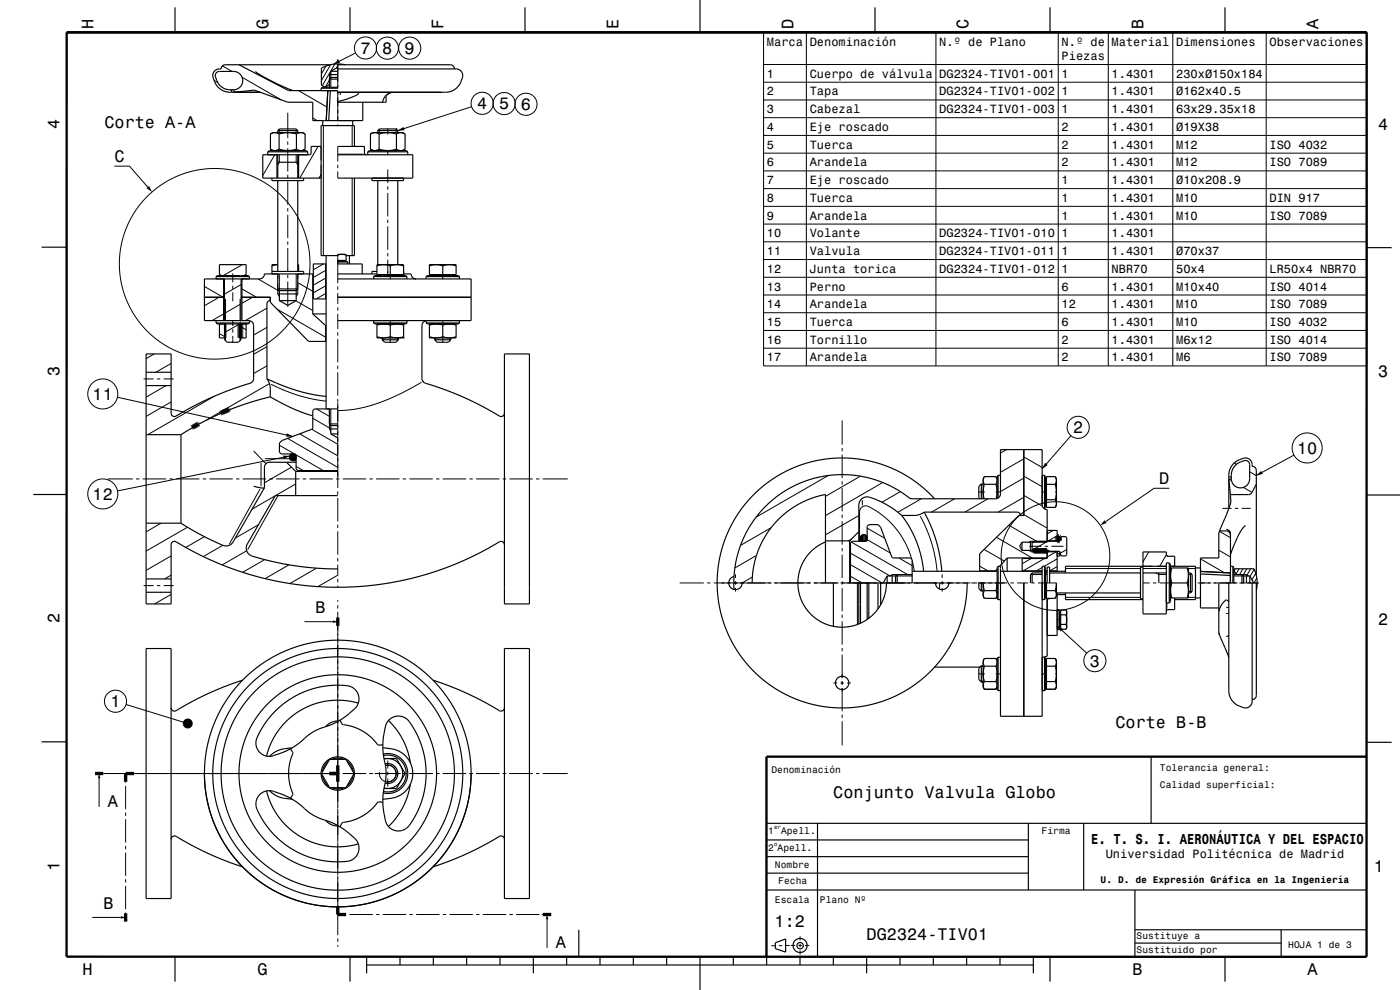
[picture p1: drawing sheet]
<svg xmlns="http://www.w3.org/2000/svg" width="420mm" height="297mm" viewBox="0 0 420 297" stroke-linecap="round" stroke-linejoin="round" font-family="sans-serif">
<g fill="none" stroke="#000" stroke-width=".3">
<path d="M66.7 19.8l2.9 1.6M97.8 19.8l-1.4 2.4M99.2 19.4l-2.8 4.8M100.4 19.2l-3.7 6.5M101.3 19.7l-.4 .7M101.3 17.8v.5M101.3 19.2v7.3M106.7 15.9l-6.7 3.4M229.1 9.7h181v100.1h-181zM229.1 19.3h181M241.9 9.7v100.1M280.8 9.7v100.1"/>
<path d="M317.5 9.7v100.1M332.5 9.7v100.1M351.8 9.7v100.1M379.9 9.7v100.1M64.2 24.1l1.1 .6M69.1 26.9l.4 .3M70.2 27.6l.2 .1M72.6 23.2l11.8 6.8M83.8 38.7v1.1M86.3 33.8v7.6M88.9 38.7v1.1M89.5 27.2l8.6 4.9"/>
<path d="M93.8 35.4l1.3 .8M97 37.7v39M98.8 24l-1.2 2.1M98.8 24.9v.5M99 23.6l-.2 .1M99.2 23.3h.1M99.2 23.3v2.9M99.2 27.2h.1M99.2 21.7l-.4 .7v1.9M99.2 23.3l-.1 .2M101.3 27.3v9M101.3 37.3v.6"/>
<path d="M105.7 37.7v6.2M113.8 38.7v1.1M116.3 38.5v1.8M118.9 38.7h.1M118.9 38.7v1.1M141.5 32l-22.2 7.2M229.1 24.7h181M229.1 30h181M229.1 35.3h181M34.3 49.8h4.6l5.4 6.3M82.4 46.4l-3.6 6.2M83.8 46.4v2.3l-.5 .8"/>
<path d="M86.3 42.4v1M86.3 44.4v7M86.3 52.4v1M86.3 54.4v7M88.9 46.4v2.3l.4 .8M93.2 46.3h.1M95.4 43.9l-5.5 9.5M96.3 52.3l-.6 1.1M96.3 44.3v3.8M96.3 49.6v3.8M101.3 43.9v4.5M101.3 49.4v1"/>
<path d="M101.3 51.4v2M101.3 46.3h7.7M105.7 53.4v23.3M116.3 45.1v1.5M116.3 50.8v4.1M116.3 55.9v1M116.3 57.9v7M229.1 40.6h181M229.1 45.9h181M229.1 51.3h181M229.1 56.6h181M69.8 79.4h.1"/>
<path d="M72.7 79.4l-5.7 3.3M86.3 62.4v1M86.3 64.4v7M86.3 72.4v1M86.3 74.4v7M97 79.2l-3 1.7M101.3 76.3v8.6M116.3 65.9v1M116.3 67.9v7M116.3 75.9v1M116.3 77.9v4.4M117.1 79.3v.5"/>
<path d="M132.8 79.4v.4M229.1 61.9h181M229.1 67.2h181M229.1 72.5h181M229.1 77.9h181M61.3 85.9l5.6 3.3M65.7 89.2l-4.4 2.5M67.1 94.2l-3.5 2M67.3 97.2v4.2M67.6 89.7v6.5M67.6 97.2v5M69.8 96.1v1.7"/>
<path d="M69.8 82v2.7M69.8 85.7v1M69.8 87.7v2.7M69.8 98.8v1M71.9 97.2l-4.5 2.6M71.9 97.8l1.9 1.1M72 89.7v6.5M72 97.2v5M72.3 91.2l-4.9 2.8M72.3 85.4l-5 2.9M72.3 97.2v4.2M72.6 86.7l4.3 2.5"/>
<path d="M75.7 89.2l-3.1 1.8M77.4 83.7l6.4 3.7M80.1 98.2l-4 2.3M80.1 92.4l-6.5 3.8M83.1 92.7l14.6 8.5M83.3 82.2v1.5M83.3 85.2v3l.5 .8M83.3 86.7l.2 .1M83.8 82.2v5l-.2-.2M86.3 82.4v1M86.3 84.4v7.6M88.8 90.2l5 3"/>
<path d="M88.9 82.2v5l.1-.2M89.3 84.8l4.5 2.6M89.3 86.7l-.1 .1M89.3 82.2v1.5M89.3 85.2v3l-.4 .8M97.7 88l-2.8 1.7M97.7 85.7l-3.7 2.2M97.7 83.4l-3.7 2.2M97.7 81.1l-3.7 2.2M101.3 85.9v1M101.3 87.9v3.3M101.3 92.2v1"/>
<path d="M101.3 94.2v4.5M101.3 99.7v1M117.1 82.6v1.2M117.1 96.1v1.5M132.8 82.6v1.2M132.8 96.1v1.5M229.1 83.2h181M229.1 88.5h181M229.1 93.8h181M229.1 99.1h181M35.2 119.2l52.6 11.7M43.1 113.7h3"/>
<path d="M46.3 106.2l-2.5 1.4M47.1 113.7h1M49.1 113.7h3M49.8 115.7l-5.9 3.4M51.3 109l-4.5 2.7M64.4 118.8l-20 11.6M65.8 100.1l1.9 1.1M69.8 100.8v2M75.8 114.4h.1M80.1 109.7l-4 2.3M80.1 104l-4 2.3M80.8 115.1l-16.8 9.7"/>
<path d="M81.3 115.3l.2 .1a49.9 49.9 0 0 0 16.3 4.9M101.3 101.7v7M101.3 109.7v1M101.3 111.7v7M101.3 119.7v1M114.9 101.4v.8M117.1 100.8v2M119.3 101.4v.8M126.5 114.7a56.7 56.7 0 0 1-22 8.3l-3.2 .2M126.9 114.4h.1M130.6 101.4v.8M132.8 100.8v2"/>
<path d="M135 101.4v.8M229.1 104.5h181M51.3 120.6l-7.4 4.3M61.6 126.2h.1M61.8 126.1h-.1M62 126l-.1 .1M64 124.8l-2 1.2M64 124.8h.1M76.1 135.3l3.7 3.8M78.3 138.8v7.1M79.5 137.6h7.4M79.8 139.1h.1"/>
<path d="M83.8 133.6l4.5 2.6M86.3 131.5l15 8.7M86.8 137.2v.1M86.8 137.3l.1 .1M86.8 137v.2M86.9 137.4h.1M86.9 137h-.1M86.9 137.4v.1M86.9 137.5v.1M86.9 136.8v.2M86.9 136.8l-51.7 10.5M86.9 137.6l.2 .2"/>
<path d="M86.9 136.8h.1M87 136.7l-.1 .1M87 136.6v.1M87.1 137.8v.1M87.1 136.5l-.1 .1M87.1 137.9l.2 .1M87.1 136.5h.1M87.3 138h.1M87.3 136.3l-.2 .2M87.3 138l.5 .2M87.3 136.3h.1M87.4 136.3h-.1"/>
<path d="M87.4 136.3h.1M87.6 136.2l-.2 .1M87.6 136.2h.1M87.8 138.2h.1M87.8 136.2h-.2M87.8 136.2h.1M87.9 136.2h.1M87.9 138.2h.1M88 138.2h-.1M88 136.2h.1M88.1 136.2l.2 .1M88.3 136.3h.1"/>
<path d="M88.3 138l-.3 .2M88.4 138h-.1M88.4 136.3l.2 .2M88.6 137.9l-.2 .1M88.6 136.5h.1M88.6 137.8v.1M88.6 136.5v.1M88.6 137.8h.1M88.6 136.6l.1 .2M88.6 136.6h.1M88.7 136.3h.1M88.7 137.6l-.1 .2"/>
<path d="M88.7 136.8h.1M88.8 136.4l8.2 4.8M88.8 137.5l-.1 .1M88.8 136.8v.2M88.8 137.4v.1M88.8 137.4h.1M88.8 137h.1M88.8 137v.4M88.8 137.1h.1M88.8 139.9l2.2 1.3M89.9 130.2l11.4 6.6M93.5 128.8l7.8 4.5"/>
<path d="M93.7 128.6h.1M93.8 125.5l5.4 3.1M95 122.7l3.8 2.2M98.8 122.7v1.5M98.8 125.7v3l.4 .7M98.8 127.2l.2 .1M99.2 122.7v4.9l-.1-.2M101.3 120.8v25.6M252.6 126.1v7.3M252.6 134.4v1M252.6 136.4v7M301.9 134.9l-1.8 1"/>
<path d="M307.1 137.6l-7 4.1M307.2 137.1l5.4 3.1M321.3 130.7l-8.7 10M370.3 138.9l.7 .4M388.2 136.5l-11.3 6.1M32.3 143.7h7.5M40.8 143.7h1M42.8 143.7h7M48.3 157l-4.5 2.6M50.8 143.7h1M52.8 143.7h7M56.2 158.2l-12.4 7.1"/>
<path d="M60.8 143.7h1M62.8 143.7h7M70.8 143.7h1M72.8 143.7h7M77.5 157.4l-6.9 4M78 146.8l-9.2 16.4M80.8 143.7h1M82.5 148.8l-6.9 4M82.8 143.7h7M83.4 148.7l-9.1 16.2M87.4 140.2l-8.1 4.6M88.7 145.2l-6 3.5"/>
<path d="M90.8 143.7h1M92.8 143.7h7M100.8 143.7h1M101.3 141.4v1.6M101.3 147.4v1M101.3 149.4v7M101.3 157.4v1M101.3 159.4v7M102.8 143.7h7M110.8 143.7h1M112.8 143.7h7M120.8 143.7h1"/>
<path d="M122.8 143.7h7M130.8 143.7h1M132.8 143.7h7M140.8 143.7h1M142.8 143.7h7M150.8 143.7h1M152.8 143.7h7M160.8 143.7h1M162.8 143.7h7.5M231.3 158.3l-9.1 5.3M248.5 142.7l-21.7 12.5M252.6 144.4v1"/>
<path d="M252.6 146.4v7M252.6 154.4v1M252.6 156.4v7M257.6 154.7l-10 5.8M258.1 142.9l-10.5 6M258.7 150.1v1.5M260.1 158.4l5.3 3.1M260.3 151.8a25.2 25.2 0 0 1 13.2 16M260.3 151.8a1.88 1.88 0 0 0-2.4 1.8v8.8M264.8 144.8l-17.2 9.9M270.1 147.5l-5.5 3.2M273.2 149.5v.1"/>
<path d="M276.1 154.8l1.7 3.6 1.6 4.2 1.1 4.2 .6 4.6M276.4 149.6l-7 4.1M286.4 149.6l-6.9 4M293.5 147.6h2M294.2 145.4h.7M296.4 149.6l-6.9 4M300.2 147.6h-1.5M302.6 157.6l8.8 5M307.1 149.2l-7.6 4.4M307.1 143.4l-7 4.1M307.2 142.9l5.4 3.1M307.2 148.6l5.5 3.2"/>
<path d="M307.2 154.4l7 4M312.5 147.6h1.2M315.9 159.1l-1.8 1.1M316.5 147.6h.5M350.8 146.5h-4.6l-14.5 10M365.8 159.4l3.3 1.9M366.8 152.5h2.7M368.8 143.8l.7 .4M370.5 152.5h1M372.5 152.5h2.7M373 146.2l2.6 1.5M374.9 141.5l2 1.2"/>
<path d="M43.1 175.7h3M47.1 175.7h1M49.1 175.7h3M51.3 178.3l-4.9 2.9M51.3 172.5l-1.9 1.2M51.3 166.8l-7.5 4.3M61.3 161l-5.6 3.2M66.8 163.6l-5.8 3.4M74 165.2l-7.3 4.3M79.4 167.9l-6.6 3.8M86.7 169.4l-7.2 4.2M95 170.4l-8 4.7"/>
<path d="M101.3 172.5l-5.9 3.5M101.3 167.4v1M101.3 169.4v3.3M101.3 173.7v1M101.3 175.7v.5M203.9 174.9h7.2M212.1 174.9h1M214.1 174.9h17.4M220.6 172.3v1.1M220.6 174.4v1M220.6 176.4v1.1M225.7 173.1l-3.1 1.8"/>
<path d="M226.9 166.6l-6.4 3.8M232.1 174.9h11.1M244.1 174.9h7.5M252.1 174.9h1.5M252.6 164.4v1M252.6 166.4v7M252.6 174.4v1M252.6 176.4v7M253.3 174.9h1.6M254.1 174.9h19.7M255.1 165.9l11.9 6.9M255.1 169.4l9.5 5.5"/>
<path d="M255.1 172.9l3.5 2M255.4 162.6l16.9 9.8M255.4 161.7l-.9 .6M257.2 174.9v12.4M258.1 161.5h.1M258.2 161.5l.1 .4M258.2 161.3l-.1 .2M258.2 161.2v.1M258.3 160.9l-.1 .3M258.3 161.9h.1M258.3 160.9h.1M258.3 161.9l.4 .4"/>
<path d="M258.6 162.2h.1M258.6 160.5v.1M258.7 162.3h.1M258.8 162.3l.1 .1M258.8 162.3h.1M258.9 160.4h-.1M258.9 162.4h.1M258.9 160.4l-.6 .5M259 162.4h.1M259 160.4h-.1M259 162.4h.2M259 160.4h.1"/>
<path d="M259.2 160.4h-.2M259.2 160.4h.1M259.3 160.4h.1M259.3 162.4h-.1M259.3 162.4h.1M259.4 160.4l.1 .1M259.4 162.4h-.1M259.4 160.4h.1M259.5 162.3h-.1M259.5 160.5l.5 .4M259.5 162.3l-.1 .1M259.6 162.3h-.1"/>
<path d="M259.7 162.2h.1M259.9 162l-.3 .3M260 162h-.1M260 162.2h.1M260 160.9h.1M260 160.9l.1 .6M260 161.9v.1M260.1 161.8l-.1 .1M260.1 161.5v.3M260.1 161.5h.1M260.1 161.9l7 4M267.7 167.3h.1"/>
<path d="M268.9 172.7l-.2 .1h4.9M269.1 172.4l-.1 .1M269.7 167.4l3.9 2.3M270.6 172.4h-3l-.7 .4M272.1 172.4h1.5M273.6 168.2l.7 3.2M273.9 174.9h17.2M281.9 174.9v1.8M282.6 172.3v1.1M282.6 174.4v1M282.6 176.4v1.1M291.4 174.9h1.7"/>
<path d="M293.4 174.9h8.7M293.9 169.8l2.5 1.5M294.2 177.1h.7M295.2 164.8l6.1 3.5M299 161.2l10.6 6.2M303.1 174.9h1M305.1 174.9h3.3M308.7 165.1l.4 .3h5M308.8 163.9h3.6M309.2 172.4h3.4M309.4 167.5l-2.7 1.6M309.4 174.9h1"/>
<path d="M311.4 174.9h5.5M312.6 170.3l-1.7 1M313.4 167.5l-6.5 3.8M313.4 163.9h1M313.6 172.4h.5M314.1 162.4h-5l-.4 .3M314.2 162.4l-4.4 2.6M315.4 163.9h3.7M316.8 165.5l-2.7 1.6M317.1 170l-2.2 1.3M317.1 167.7l-3.8 2.2M317.1 165.9l.8 .5"/>
<path d="M317.1 160.7l-2.5 1.5M317.9 162.3v.1M317.9 165.4h.1M319.6 179.2h22.5M319.6 170.6h22.5M319.8 163.9h.2M320 164.9l-2.1 1.2M342.9 174.9h2M342.9 170.6h7M342.9 169.9h2.7M344.6 165.6l-1.7 3M345.9 174.9h1"/>
<path d="M346.8 171.9l.8 .5h2.3M347.1 169.9h2.8M347.9 174.9h3.4M349.9 166.4l-2 3.5M350.1 166.7h.1M351.1 169.9h.4M351.8 169.9h.3M356.5 179.2h2.1M356.5 170.6h2.1M356.5 172.4h1.1M356.5 177.4h1.1M359.3 174.9h4.1"/>
<path d="M360.1 167.7l7.2 4.1M363.9 174.9h7.4M365.6 165.1l3.5 2M369.1 172.8h.1M370.6 170.6l-.4 .6M370.9 172.4h.6M371.7 170.6l-.9 1.6M371.8 174.9h5.9M372 172.4h1.9l.7 .4M372.6 172.4l.1 .1M372.9 170.6l-1 1.8M374 170.6l-1.1 2.1 .1 .1h-2.9"/>
<path d="M375.2 170.6l-1.3 2.2M376.3 170.8l-1.3 2.1M376.7 172l-1.1 1.9M377 173.4l-.8 1.5M91.3 186.5h8.6M101.3 187.8v1.4M101.3 180.1v.5M101.3 181.6v1M101.3 183.6v47M252.6 184.4v1M252.6 186.4v7M252.6 194.4v1"/>
<path d="M252.6 196.4v7M294.2 200h.7M317.1 185.9h.9M317.1 187.8l8.9 8.2M319.8 185.9h.3M350.1 180.9v1.6M350.1 183h.1M367.8 184h.9M37.8 211.3l18.5 5.8M250 204.9h1.1M252.1 204.9h1M252.6 204.4v1"/>
<path d="M252.6 206.4v7M252.6 214.4v1M252.6 216.4v7.2M254.1 204.9h1.1M293.5 202.2h2M294.2 204.4h.7M298.7 202.2h1.5M312.5 202.2h1.6M316.5 202.2h.5M29.7 233.5v8.6M31 232.1h68.8M37.7 234.6v.2"/>
<path d="M37.7 235.8v7M100.8 232.1h1M101.3 231.6v1M101.3 233.6v9M102.8 232.1h7M110.8 232.1h1M112.4 232.1h7.8M115.9 229.6a2.53 2.53 0 0 1 3 2.3 2.53 2.53 0 0 1-2.7 2.7 2.53 2.53 0 0 1-2.4-3M116.3 228.2v2.4M116.3 231.6v1M116.3 233.6v2.4M120.8 232.1h1"/>
<path d="M122.8 232.1h7M130.8 232.1h1M132.8 232.1h7M140.8 232.1h1M142.8 232.1h7M150.8 232.1h1M152.8 232.1h7M160.8 232.1h1M162.8 232.1h7.5M37.7 243.8v1M37.7 245.8v7M37.7 253.8v1"/>
<path d="M37.7 255.8v7M101.3 242.7v9.9M101.3 252.7v9.9M27.7 275.2h8.5M37.7 263.8v1M37.7 265.8v7M37.7 273.8v.2M101.3 262.7v9.9M101.3 273.6v7M103.8 274.4h.1M104.8 274.4h7M112.8 274.4h1"/>
<path d="M114.8 274.4h7M122.8 274.4h1M124.8 274.4h7M132.8 274.4h1M134.8 274.4h7M142.8 274.4h1M144.8 274.4h7M152.8 274.4h1M154.8 274.4h7M162.5 274.4h.4M164.1 275.8v8.6M101.3 281.6v1"/>
<path d="M101.3 283.6v.5M232.7 283.7h-1.3M234.7 283.7h-1M236.9 283.6l-1.2 .1M237.3 283.6h1.2M239.5 283.6h1M240 280.9v1.2M240 283.1v1M240 285.1v1.3M241.5 283.6h1.3"/>
<circle cx="109.7" cy="14.4" r="3.3"/>
<circle cx="116.2" cy="14.4" r="3.3"/>
<circle cx="122.9" cy="14.4" r="3.3"/>
<circle cx="144.6" cy="31" r="3.3"/>
<circle cx="151.2" cy="31.1" r="3.3"/>
<circle cx="157.8" cy="31.3" r="3.3"/>
<circle cx="64.4" cy="79.1" r="28.6"/>
<circle cx="30.8" cy="118.2" r="4.5"/>
<circle cx="323.5" cy="128.2" r="3.3"/>
<circle cx="392.2" cy="134.4" r="4.5"/>
<circle cx="30.8" cy="148.2" r="4.5"/>
<circle cx="316.6" cy="166.8" r="16.3"/>
<circle cx="328.5" cy="198.2" r="3.3"/>
<circle cx="34.6" cy="210.4" r="3.3"/>
</g>
<g fill="none" stroke="#000" stroke-width="1.4" stroke-linecap="butt">
<path d="M71.9 97.2h.4v4.2h-.4zM72 97.2h-.1M57.7 128.2l1.9-1zM58.1 127.9h.1M58.9 127.6h.1M66.2 123.9l2.3-1.1 .2 .1-2 1zM309.9 165.1l.1 .1M310 165.1h4.1M310 165.1v.1M310 165.2l4.2-.1-.1 .3-4-.1M310 165.2l.1 .1M310.1 165.3l.1 .1"/>
<path d="M317.1 160.9v1.4M317.1 162.3h.1M317.2 160.9h-.1M317.2 160.9h.5M317.2 162.3h.7M317.7 160.9l.2 .2M317.8 160.9v.1M317.8 161l.1 .1M317.8 161l.1 .2M317.9 161.1v.1M317.9 161.1v1.2"/>
</g>
<g fill="#000">
<path d="M100 19.3l1.5-1.4 .5 1z" fill-rule="evenodd"/>
<path d="M119.3 39.2l1.7-1.1 .3 1z" fill-rule="evenodd"/>
<path d="M43.9 56.5l.8-.7 .9 1.8z" fill-rule="evenodd"/>
<path d="M84.9 136.7l2 .1-1.8 .9z" fill-rule="evenodd"/>
<path d="M86.1 130l1.7 .9-2 .1z" fill-rule="evenodd"/>
<path d="M86.8 137.1v.2z" fill-rule="evenodd"/>
<path d="M86.9 136.9v.5z" fill-rule="evenodd"/>
<path d="M88.8 136.9v.5z" fill-rule="evenodd"/>
<path d="M88.8 137v.3z" fill-rule="evenodd"/>
<path d="M313.5 138.9l.8 .6-1.7 1.2z" fill-rule="evenodd"/>
<path d="M331.4 156.1l.6 .8-1.9 .7z" fill-rule="evenodd"/>
<path d="M376.9 142.6l1.5-1.3 .4 .9z" fill-rule="evenodd"/>
<path d="M258.4 160.7l.6-.3v2l-.8-.7v-.5z" fill-rule="evenodd"/>
<path d="M259 160.4h.3v2h-.3z" fill-rule="evenodd"/>
<path d="M259.3 160.4l.7 .4 .1 .7-.2 .6-.6 .3z" fill-rule="evenodd"/>
<path d="M99.9 186.1l1.4 .4-1.4 .4z" fill-rule="evenodd"/>
<path d="M317.1 187.8l1.8 .9-.7 .8z" fill-rule="evenodd"/>
<path d="M29.7 232.1l.4 1.4h-.8z" fill-rule="evenodd"/>
<path d="M36.2 274.8l1.5 .4-1.5 .4z" fill-rule="evenodd"/>
<path d="M164.1 274.4l.4 1.4h-.8z" fill-rule="evenodd"/>
<circle cx="87.8" cy="137.2" r="1"/>
<circle cx="56.3" cy="217.1" r="1.5"/>
</g>
<g fill="none" stroke="#000" stroke-width=".35">
<path d="M210 0v9.7M52.5 2.2v7.5M71.7 19.4l14.9 7.8h14.7M99.1 19.4h-31.5a1.25 1.25 0 0 0-1.3 1.3 2.06 2.06 0 0 0-2.3 2.7M101.3 19.4h33.8a1.25 1.25 0 0 1 1.2 1.3M103.6 19.4l-2-.2-1.8 .1-1.9 .5-1.5 .7v5.1l1.1 .6 1.3-.8M105 2.2v7.5M157.5 2.2v7.5M230 9.7h180M262.5 2.2v7.5M315 2.2v7.5M367.5 2.2v7.5"/>
<path d="M64 23.4l.3 1a5 5 0 0 0 4.7 3.3h9.1M64.9 21.8l.9-.4h4.3a2.75 2.75 0 0 1 2.7 2.7 2.75 2.75 0 0 1-2.6 2.8h-1.2a4.2 4.2 0 0 1-4-2.8l-.4-1.4zM69.5 26.9v.8M70.2 26.9v.8l6.1-.7 10 3.7h7.5v5.5h15v-5.5M76.6 21.5l5.7 3.3 5.6 2.4M83.3 39.2v.6M83.3 39.2l.5-.5h5l.5 .5M83.3 39.2h6M89.3 39.2v.6M96.3 26.5v.7M96.3 26.5h5M96.8 36.2v1.5"/>
<path d="M98.3 27.2l-.4 9M98.3 27.2h3M98.8 23.7h2.5M98.8 23.7v2.5M98.8 27.2h.1M98.8 22.4h2.5M99.1 27.2l-.5 9M99.2 21.4v1.9M99.2 21.4h2.1M101.3 20.7h35.5a2 2 0 0 1 1.9 2.7M101.3 23.2h-2l-.5 .5M101.3 20.2l-2.1 1.2"/>
<path d="M101.3 26.2h-4.6l-.4 .3M102.1 27.7v.7M105.8 36.2v1.5M107.7 27.7a5.1 5.1 0 0 1-2.9 1.8l-3.5 1M113.3 39.2l.5-.5h5l.5 .5M113.3 39.2h6M113.3 39.2v.6M115.8 28.6v2.1h-14.5M116.7 28l-.7 .5M117.1 27.8l.4-.1-1.4 .7-.6 .6a1.53 1.53 0 0 0-.6 1.7M119.3 39.2v.6M138.7 23.4l-.4 1a5 5 0 0 1-4.7 3.3h-32.3"/>
<path d="M80.3 45.5l.5-.3h11.1l.4 .3M80.3 45.5h12M80.3 45.5v.9M81.1 44.8a2.32 2.32 0 0 0 2.6 0M81.1 40.2a2.3 2.3 0 0 1 2.6 0M81.1 40.2l.7-.4h9l.7 .4M81.1 40.2v4.6M81.1 44.8l.7 .4M81.6 53.4v.8h9.5v-.8M83.1 46.4v7M83.3 46.4v7M83.3 54.2v27.2"/>
<path d="M83.3 48.7h6M83.7 44.8l2.3 .4 2.9-.4M83.7 40.2l2.3-.4 2.9 .4M83.7 40.2v4.6M88.9 44.8l1.2 .4 1.4-.4M88.9 40.2l1.2-.4 1.4 .4M88.9 40.2v4.6M89.3 46.4v7M89.3 54.2v27.2M89.6 46.4v7M91.5 40.2v4.6M91.5 44.8l-.7 .4"/>
<path d="M92.3 45.5v.9M96 43.9l.3 .4M96.3 43.9h-3v2.1l-.5 .4h-14v7h17.5M101.3 43.9h8v2l.5 .5M101.3 46.4h22.5v7h-22.5M106.3 43.9v-6.2h-10v39h5M106.3 53.4v23.3h-2.5M110.3 45.5l.5-.3h11.1l.4 .3M110.3 45.5v.9M110.3 45.5h12M111.1 44.8l1.2 .4 1.4-.4M111.1 40.2l1.2-.4 1.4 .4"/>
<path d="M111.1 40.2l.7-.4h9l.7 .4M111.1 40.2v4.6M111.1 44.8l.7 .4M111.6 53.4v.8h9.5v-.8M113.3 54.2v25.2M113.7 44.8l2.3 .4 2.9-.4M113.7 40.2l2.3-.4 2.9 .4M113.7 40.2v4.6M118.9 44.8a2.32 2.32 0 0 0 2.6 0M118.9 40.2a2.31 2.31 0 0 1 2.6 0M118.9 40.2v4.6M119.3 54.2v25.2"/>
<path d="M121.5 40.2v4.6M121.5 44.8l-.7 .4M122.3 45.5v.9M12.5 74.2h7.5M65.8 79.4v3h.4v.3M65.8 79.4h8M65.8 79.4h.1M73.8 79.4h.1M73.8 79.4v3h-.3v.3M81.6 79.4v2.8M81.6 79.4h1.7l-1.7 .4M81.6 79.4h.1"/>
<path d="M89.3 79.7l.3 .1M89.3 79.4h.3M89.6 79.4h.1M89.6 79.4v2M97.7 79.2v10.5M97.8 76.7v46M97.8 79.2h-3.8v10.5h3.8M101.3 76.5l1.3-.2 1.2 .2M101.3 79.2h7.4v3M101.3 76.3h2.5M101.3 78.4h2.7l.3 .2M101.3 78.6h3"/>
<path d="M103.6 78.1v.3M103.8 76.3h.1M103.8 76.3v1.8h-2.5M104.3 78.6v.6M104.8 76.7v2.5M113.1 79.8l1.8-.4 2.2 .4M113.1 79.4v3h8v-3M113.1 79.4h8M113.1 79.4h.1M117.1 79.8l2.1-.4 1.9 .4M117.1 79.8v2.6M121.1 79.4h.1"/>
<path d="M128.8 79.8l1.8-.4 2.2 .4M128.8 79.4v3h8v-3M128.8 79.4h8M128.8 79.4h.1M132.8 79.8l1.8-.4 2.2 .4M132.8 79.8v2.6M136.8 79.4h.1M410 74.3h7.5M61.3 89.2h6M64.8 96.2v.7M64.8 96.9l.4 .3h9.2l.4-.3M64.8 96.9h10"/>
<path d="M64.8 83h10M64.8 83l.4-.3h9.3l.3 .3M64.8 83v.7M65.8 97.2v4.2M65.8 97.2h.1M66.8 83.7l.3 .2M67.1 83.9v12.3M67.1 83.9h.2M67.3 83.7l.1 12.5M67.4 97.2v4.7l.7 .8h3.4l.8-.8v-4.7M67.7 97.2v4.2h-1.9M71.9 97.2v4.2h1.9"/>
<path d="M72.3 89.7h.1M72.3 89.2h8.8v1.5l11.5 11.7h5.2M72.3 83.9h.3M72.3 83.7v12.5M72.6 83.9v12.3M72.8 83.7l-.2 .2M73.8 97.2h.1M73.8 97.2v4.2M74.8 96.2a1.49 1.49 0 0 1 1.3 1.5v16a2.31 2.31 0 0 1-2.3 1.6l-5.4 1.9-5.1 2.1-4.7 2.3-5.3 2.9a1.11 1.11 0 0 1-1.2 .4 1.11 1.11 0 0 1-.8-.9v-17.8h-7.5v75h7.5v-17.9a1.18 1.18 0 0 1 1-.9 1.18 1.18 0 0 1 1.2 .5l5.2 3 5.7 2.6 5.6 2.2 5.9 1.9 6.3 1.6 5.4 1 6.2 .7 6.8 .3 6.7-.2 6.5-.7 5.9-1 6.3-1.5 6.2-1.9 5.4-2.1 6.1-2.8 5.5-3.1a1.17 1.17 0 0 1 1.2-.5 1.17 1.17 0 0 1 .9 1M74.8 83v.7M81.1 90.2l-.7 .2-.3 .8v22.4M81.6 81.4h9.5v.8"/>
<path d="M83.3 88.2h6M83.3 82.2v4.5M83.3 86.7l.5 .5h5l.5-.5M83.3 86.7h6M83.8 87.2v3M83.8 90.2l2.5 1.4 2.6-1.4M83.8 90.2h5.1M88.9 87.2v3M89.3 82.2v4.5M93.8 82.2v12M93.8 94.2l3.9 3.5M93.8 94.2h4"/>
<path d="M94 82.2h-14.7a1.5 1.5 0 0 1-1.5 1.5h-16.5v12.5h13.5v.7M97.7 97.7v4.7M97.7 97.7h.1M101.3 83.7h40v12.5h-40M101.3 89.2h40M101.3 82.2h11.8M112.1 83h10M112.1 83l.4-.3h9.2l.4 .3M112.1 83v.7M112.1 96.9l.4 .3h9.2l.4-.3M112.1 96.9h10M112.1 96.2v.7"/>
<path d="M113.1 97.5l1.7-.3 2.3 .3M113.1 81.4h-1.5v.8M113.1 97.2v4.2M113.1 97.2h.1M113.4 82.4v.3M117.1 97.5l1.7-.3 2.3 .3M117.1 97.5v3.5M120.7 82.4v.3M121.1 97.2h.1M121.1 82.2h2.2a1.5 1.5 0 0 0 1.5 1.5M121.1 97.2v4.2M122.1 83v.7"/>
<path d="M122.1 96.2v.7M127.8 83h10M127.8 83l.4-.3h9.3l.3 .3M127.8 83v.7M127.8 96.9v-.7a1.5 1.5 0 0 0-1.2 1.5v15.8a2.33 2.33 0 0 0 2.3 1.9l5 1.7 5.1 2 5.1 2.5 4.9 2.7a1.4 1.4 0 0 0 2.3 0v-.3M127.8 96.9l.4 .3h9.3l.3-.3M127.8 96.9h10M128.8 97.5l2-.3 2 .3M128.8 97.2v4.2M128.8 97.2h.1M129.2 82.4v.3M132.8 97.5l1.8-.3 2.2 .3"/>
<path d="M132.8 97.5v3.5M136.5 82.4v.3M136.8 97.2h.1M136.8 97.2v4.2M137.8 83v.7M137.8 96.2v.7M43.8 115.7h7.5M43.8 111.7h7.5M65.8 101.4h.1M73.8 101.4h.1M80.1 113.6l1.1 .6a55.7 55.7 0 0 0 16.6 4.7M80.1 113.6l.6 1.1 .3 1.2 .1 3.2"/>
<path d="M81.1 119.1l.4 .2a60.8 60.8 0 0 0 12.3 5.5M81.1 119.1l-7 1.9-6.8 2.6-6.8 3.2-6.2 3.6M113.1 101l1.7 .4 2.3-.4M113.1 101.4h.1M113.1 101.4h8M114.6 101.9l.8 .8h3.4l.7-.8M114.6 101.9h4.9M114.6 101.4v.5M117.1 101l1.7 .4 2.3-.4M119.5 101.4v.5M121.1 101.4h.1M128.8 101l2 .4 2-.4"/>
<path d="M128.8 101.4h.1M128.8 101.4h8M130.4 101.9l.7 .8h3.4l.8-.8M130.4 101.9h4.9M130.4 101.4v.5M132.8 101l1.8 .4 2.2-.4M135.3 101.4v.5M136.8 101.4h.1M151.3 106.2h7.5v75h-7.5zM43.8 130.4h10.5M54.3 130.4v26.6M86 138.7l2.7 2.7"/>
<path d="M87.8 138.2h1M88.8 138.7h-8a1.5 1.5 0 0 0-1.5 1.5v6.1M98.8 127.2h2.5M98.8 127.2l.5 .5h2M98.8 122.7v4.5M98.8 128.7h2.5M99.2 127.6v2.6M99.2 130.2l2.1 1.2M99.2 130.2h2.1M101.3 122.7h-7l-.5 .5-.1 5.5-9.1 3.4-.8 .8v2.8l.5 .5h4l.5 .2v4.3l.5 .5h12M307.1 134.9v19.7h-1.5l-11.7 11.5v5.3M10 148.4h10"/>
<path d="M43.8 157h10.5M76.1 145.9a5.5 5.5 0 0 0 3.2 .4M79.3 146.3l-9.3 16.2a2.84 2.84 0 0 1-4.3 .6l-5.8-2.9-5.6-3.2M88.7 141.4v7.3M88.7 141.4h12.6M101.3 148.7h-18.7l-8.4 14.5a2.69 2.69 0 0 0 2.4 3.9l5.6 1.5 6.6 1.2 6.2 .7 6.3 .2M257.6 159.5l-2.7 2.8M270.5 154.6a32.4 32.4 0 0 1 6.6 16.8M270.5 154.6l-3.6-2.6-3.8-2a4.4 4.4 0 0 0-4.5-.4l-.7 .8-.2 1-.1 11M277.2 153.6h27.9l.8 .4 .2 .6M277.2 153.6l.3 .5a43.2 43.2 0 0 1 5.1 17.3M277.2 153.6l-1 .6-1.2 .4h-4.5"/>
<path d="M280.4 149.6l-4.8-4.4-2.9-2-2.8-1.6-5.7-2.4-3.4-.9-3.2-.6-6.2-.3-6.5 .8-6.2 1.9-5.8 2.9-5.2 3.9-4.5 4.7-2 2.9-1.6 2.8-2.5 5.7-1.5 6.3-.4 6.6 .6 5.9 .7 3.2 1.1 3.3 2.9 5.9 3.8 5.2 4.6 4.5 5.2 3.6 5.4 2.5 3.4 1.1 3.1 .7 6.5 .6 3.2-.1 3.5-.5 3.4-.8 3.1-1 5.9-2.7 5.3-3.8 4.4-4.4 3.6-5.1 1.7-3.1 1.2-3 1.7-6.2 .5-3.3 .1-3.5M294.4 145.2v4.4M294.4 145.2l-.8 .7v3.4l.4 .3M294.4 145.2h.5M295.3 145.3l-.3 2 .2 2.3M295.3 143l-.3 1.1 .3 1.2M295.3 145.3h3.5M295.3 143h3.5M295.3 143l-.4 .6v6M298.8 145.3l.3 2-.2 2.3M298.8 143l.3 1.1-.3 1.2M298.8 143l.3 .6"/>
<path d="M299.4 142.6h.7M299.4 142.6v6.8M299.4 142.6l-.3 .4v6.5M312.6 142.6h.8M313.3 152.6h.1M313.4 142.6l.2 .4v9.2l-.2 .4M313.4 142.6v10M313.6 151.3h.3M313.6 143.9h.3M313.9 145.3h2.7M313.9 149.9h2.7M314.1 159.1h3v3.3"/>
<path d="M316.6 145.3l.3 2.1-.3 2.5M316.6 149.9l.3 1.2-.3 1.1M316.6 143l.3 1-.3 1.3M316.6 143h-2.7v9.2h2.7M316.6 143l.3 .6v8l-.3 .6M365.9 159.3h2a1.31 1.31 0 0 1 1.2 1.4M365.9 159.3l-.3 .6v7.5h-5.5v15h5.5M367.9 158.8l.9 .4 .3 .8v14.9M368.6 152.5v-9.9a5 5 0 0 1 3.3-4.7l1.1-.4a2.05 2.05 0 0 1 2.6 2.4 1.25 1.25 0 0 1 1.3 1.2v31.6M368.6 143.1h.8M369.1 148.4v.3a5.4 5.4 0 0 1-.6 4.1l-2.6 6.5M369.4 143.8v-1.2a4.3 4.3 0 0 1 2.8-4l1-.4a1.25 1.25 0 0 1 1.7 1.2v4.2a2.75 2.75 0 0 1-2.7 2.8 2.75 2.75 0 0 1-2.8-2.7l-.8 .1 .5 4.6"/>
<path d="M373.6 157.7a16.8 16.8 0 0 0-3.1 5.1l-1.4 3.6M373.7 157.6l-.1 .1M376.9 145.2l-1.3 2.6-.6 .5-5.9 .1M410 148.5h10M43.8 173.7h7.5M43.8 177.7h7.5M220.2 172.9a2 2 0 0 0-1.5 2.3 2 2 0 0 0 2.1 1.7 2 2 0 0 0 1.8-2M225.6 174.9l.4-4.6 1.3-4.6 2-4.3 2.5-3.7 3.2-3.2 3.6-2.7 4.2-2.1 4.8-1.3v26.5M247.6 162.6l-3 1.7-2.5 2.5-1.8 3.2-.8 3.4v3.5l1.1 3.6 2 3.1 2.6 2.3 3.2 1.6 3.6 .7 3.5-.3 3.3-1.2 2.8-2.1 2.4-2.8 1.5-3.5 .4-3.4M247.6 162.3h7.3M250 174.9v13M254.9 162.3v12.6"/>
<path d="M255.1 174.9v-12l.5-.5h4l.5-.2v-4.3l.5-.5h2.8l.8 .8 3.5 9.1 5.4 .1 .5 .5v7M257.6 174.9v12.3M258.1 161.4v1M258.1 174.9v12.1M260.1 174.9v10.9M260.6 174.9v10.6M263.4 174.9v7.8M264.2 174.9v6.5M266.1 172.8h2.6M266.1 172.8l-1.2 2.1M266.1 172.8v2.1M267.6 172.4v2.5"/>
<path d="M269.1 172.4v2.5M269.1 172.4l-.5 .5v2M269.1 172.4h4.5M273.6 171.4h25.5M280.6 174.9a2 2 0 0 0 2 2 2 2 0 0 0 2-2M293.6 174.9v1.7l.8 .7M293.9 171.3h4.7M294.4 174.9v2.4M294.4 177.3h.5M295.3 177.2l-.3 1.1 .3 1.2M295.3 177.2l-.3-2.3-.1 4 .4 .6M295.3 179.5h3.5"/>
<path d="M295.3 177.2h3.5M298.6 171.3v.1M298.8 177.2l.3 1.1-.3 1.2M299.1 174.9l-.3 2.3M299.1 170.7l-.5 .6M299.1 178.9l-.3 .6M299.4 169.9v10M299.4 169.9l-.3 .4v9.2l.3 .4M299.4 179.9h.7M300.1 171.4h12.5M302.1 167.4h12M302.1 167.4l-2.2 2.5"/>
<path d="M302.1 167.4v4M306.6 162.7h7.5v-9.8a1.5 1.5 0 0 1-1.5-1.5v-16.5h-12.5v13.2a1.5 1.5 0 0 1-1.5 1.5h-25.2l-5.1-3.2-3.8-1.8-4.3-1.3-4.7-.8-3.5-.1-3.5 .2-3.4 .7-3.4 1-5 2.2-4.1 2.8-3.9 3.6-3.2 4.1-2.4 4.4-1.8 4.9-1 5.2-.1 5.3M306.6 162.7l-.7 1.2 .7 1.2M306.6 165.1h7.5v2.4h-7.5v3.9M306.6 162.7v2.4M306.6 171.3h6M307.1 174.9v40M309.1 162.4v3M309.6 171.9l-.5 .5v2.5M309.6 171.9v3M309.6 171.9h3M312.6 179.9h.8"/>
<path d="M313.4 169.9h-.8v45h-12.5v-45h-.7M313.4 169.9l.2 .4v9.2l-.2 .4M313.4 169.9v10M313.6 171.3h.5M313.6 171.4h.5M313.6 171.9h.5M313.6 178.5h.3M313.9 174.9v4.6h2.7M313.9 177.2h2.7M314.1 179.5v17.4l-.8 .3M314.1 162.2h2.9M314.1 174.9v-4.8h.8v4.8"/>
<path d="M314.1 165.5h2.9M314.9 171.3h2.2M314.9 171.4h4.7M314.9 179.5l-.8 .1M314.9 171.9h27.2M315.1 165.3v.1M316.6 177.2l.3 1-.3 1.3M316.6 177.2l.3-2.3v4l-.3 .6M316.9 177.9h25.2M317 162.2v.2M317 165.4v.1M317 165.5l.1 .2"/>
<path d="M317.1 178.4h2.5M317.1 165.5h.8v1.1l-.2 .3h-.6M317.1 165.4v6M317.1 177.9v12.7h-3M317.1 162.1l-.1 .1M317.1 160.9h.6l.2 .3v1.1h-.8M317.9 162.3l-7.8 .1-.5 .5v1.9l.5 .5 7.8 .2M317.9 161.7h.3v-.7h1.6l.2 .4v5l-.2 .4h-1.6v-.7h-.3M319.6 177.9v2h23.3M342.9 169.9v-4.3h7l.2 1.2 2.3 .1v3M342.9 171.9h7M347.6 171.9v3"/>
<path d="M349.9 169.9h-30.3v2M350.8 168.9h-.9v15.3h-7v-14.1h-.8v9.5h.8M350.8 168.9l.3 .5v11l-.3 .5M350.8 168.9v12M351.1 169.9h7.5v10h-6.2M351.1 179.4h.1M351.2 179.4h5.3M351.2 170.4h5.3M351.2 170.4h-.1M351.6 174.9a6.5 6.5 0 0 0 0 4.5M351.6 170.4l-.4 2 .4 2.5M351.6 174.9h4.5"/>
<path d="M352.4 179.4v3.5h-2l-.5 .5M352.4 169.6l-.3 .3M356.1 174.9a6.5 6.5 0 0 1 0 4.5M356.1 170.4l.4 2-.4 2.5M356.5 170.4h.1M356.5 171.9h.6M356.5 177.9h.6M356.5 170.4v9M356.5 179.4h.1M357.1 171.9l.5 .5v5l-.5 .5M357.1 171.9v6M358.6 179.4h1.5"/>
<path d="M358.6 170.4h1.5M360.1 171.4l9 .5M360.1 172.2l9 .4M365.6 174.9v15l.3 .6M368.6 174.9v32.3a5 5 0 0 0 3.3 4.7l1.1 .4a2 2 0 0 0 2.6-1.9v-35.5M369.1 171.9v3M369.1 172.4h.1M369.1 169.9h.8M369.9 169.9l.2 .4v4.6M369.9 169.9v5M370.1 172.4h2.5M370.9 172.4l-.8-1.3 .3-.5h5.8l.9 3.3-.2 3.2"/>
<path d="M372.6 172.4v2.5M372.6 172.4l.5 .5v2M373 172.8h1.9M373.9 172.4v2.5M374.9 172.8v2.1M374.9 172.8l1.2 2.1M376.9 174.9v33.7a1.25 1.25 0 0 1-1.3 1.3M43.8 194.6h7.5v75h-7.5zM151.3 194.6h7.5v75h-7.5zM294.4 199.7v4.9M294.4 199.7l-.8 .8v3.4l.8 .7M294.4 199.7h.5"/>
<path d="M295.3 197.5l-.3 1.2 .3 1.2M295.3 199.9l-.3 2 .3 2.6M295.3 197.5l-.4 .7v8l.4 .6M295.3 197.5h3.5M295.3 199.9h3.5M298.8 197.5l.3 1.2-.3 1.2M298.8 199.9l.3 2.5-.3 2.1M298.8 197.5l.3 .7M299.4 197.2v10M299.4 197.2l-.3 .3v9.3l.3 .4M299.4 197.2h.7M312.6 197.2h.8"/>
<path d="M313.4 197.2l.2 .3v9.3l-.2 .4M313.4 197.2v10M313.6 198.5h.3M313.9 199.9h2.7M316.6 197.5l.3 1.1-.3 1.3M316.6 199.9l.3 2-.3 2.6M316.6 197.5h-2.7v9.3h2.7M316.6 197.5l.3 .7v7.9l-.3 .7M317.1 182.9h.6M317.1 188.9h.6M317.7 182.9l.2 .3v5.4l-.2 .3M317.7 182.9v6"/>
<path d="M317.9 188.1h.3M317.9 183.7h.3M318.2 184.4h1.6M318.2 187.3h1.6M319.8 184.4l.2 1.5-.2 1.4M319.8 187.3l.2 .8-.2 .7M319.8 183l.2 .7-.2 .7M319.8 183h-1.6v5.8h1.6M319.8 183l.2 .4v5l-.2 .4M349.9 180.9h.9M365.6 189.8l.3 .7M365.9 190.5l2.7 6.7"/>
<path d="M368.6 182.1l-.7 .1M368.6 190.7l-.7 .2M368.6 180.5l-.7-.5-.8 .6a5.6 5.6 0 0 0-1.5 2.9M72.8 204.1l-5.2 1.8-4.8 2-4.5 2.2-4.8 2.7a1.16 1.16 0 0 1-1.3 .5 1.16 1.16 0 0 1-.9-1M82.7 213.2l4.2-3.4 4.5-2.3 5.3-1.5 5.4-.4a5 5 0 0 1 5.1 2.1 4 4 0 0 1-.9 5l-2.6 2.2-2.1 1.4-7.3 3.1-6.7 5-2.4 1.2-3.1 1.1a4.1 4.1 0 0 1-4.7-1.7 4.1 4.1 0 0 1 .3-4.9l2.2-3.6zM101.6 216.3a4.8 4.8 0 0 0-3.9 1.7M102.1 216v.1a1.57 1.57 0 0 0 1.9 1.5l2.7 .7 2.2 1.1 2 1.5 1.8 1.7a1.42 1.42 0 0 0 2 .8h.2M107.5 210.9l-4.4-.8-4.5 .1-4.4 1-3.9 1.8-3.6 2.6-3 3.3-2.2 3.7-1.5 4.2M116.5 216.2l2.4 2.6 2.1 3.4 1.3 3.2 .8 3.4M116.6 216.1a4.2 4.2 0 0 1 6.9 1.5l1.9 3.5 1.3 3.2 .8 3.4 .3 3.8-.2 3.7-.7 3.7-1.2 3.5-1.7 3.4a5.2 5.2 0 0 1-4.5 3.5 4 4 0 0 1-3.9-3.2l-.6-3.4-.1-3 .8-5.9 .1-2.3-.8-5.4-.1-3.1 .8-5.2zM129.9 204.1l4.9 1.7 5.1 2.1 9.1 4.8a1.4 1.4 0 0 0 2.3 0v-.4M280.4 200.1h13.6"/>
<path d="M294.4 204.6h.5M295.3 204.5l-.3 1 .3 1.3M295.3 204.5h3.5M295.3 206.8h3.5M298.8 204.5l.3 1.3-.3 1M299.1 206.2l-.3 .6M299.4 207.2h.7M312.6 207.2h.8M313.6 205.8h.3M313.9 204.5h2.7M316.6 204.5l.3 1.2-.3 1.1M12.5 222.6h7.5"/>
<path d="M61.3 232.1l.2 3.7 .6 4 .9 3.8 1.2 3.3 1.8 3.9 2 3.4 2.3 3 2.5 2.8 2.9 2.8 3.2 2.4 3.6 2.2 3.4 1.6 3.8 1.3 3.6 .9 3.7 .6 4 .3 4-.2 4-.6 3.6-.9 4-1.4 3.6-1.7 3.4-2 2.9-2.1 2.9-2.7 2.6-2.7 2.4-3.2 2.2-3.7 1.6-3.3 1.4-4 1-3.7 .5-3.9 .2-3.9M77.9 238.4a4 4 0 0 1 4.2-1l3 1.1 2.4 1.2 2.1 1.4 4.1 3.3 1.7 .9 3.6 1.3 2.5 1.2 2.1 1.3 2.7 2.3a4.1 4.1 0 0 1 .9 4.9 4.1 4.1 0 0 1-4.4 2.2h-3.5l-3.7-.6-3.6-1-3.4-1.6-3.4-2.2-2.8-2.5-2.5-3-1.9-3a5 5 0 0 1-.7-5.4zM80 237.3l1.5 4.2 2.3 3.8 3.1 3.3 3.4 2.5 4.1 1.8 4.4 1 4.2 .1 4.5-.8M80.9 237.2a7.5 7.5 0 0 0 4.5 2.3l2.3 .3M87 224.7l.2 .1a1.57 1.57 0 0 1 .2 2.4l-.6 2.4-.2 2.7 .3 2.7 .6 2.2a1.43 1.43 0 0 1-.4 2.2h-.1M87.7 224.3l-2.3 .3a7.5 7.5 0 0 0-4.5 2.3M96.7 232.6l.7 1.9 1.2 1.3M98.6 228.4l-1.3 1.5-.6 1.6M98.9 227.8h4.9l2.4 4.3-2.4 4.2h-4.9l-2.5-4.2zM99.5 227.8l1.7-.4 2 .4M99.5 236.3a4.6 4.6 0 0 0 3.7 0M104.1 228.4l1.3 1.5 .5 1.6"/>
<path d="M105.9 232.6a4.6 4.6 0 0 1-1.8 3.2M114.9 224.3l2.3 .3a7.5 7.5 0 0 1 6.6 7.5 7.5 7.5 0 0 1-6.6 7.4l-2.3 .3M115 226.2a6 6 0 0 1 7.3 5.9 6 6 0 0 1-7.3 5.8M115 226.7a5.5 5.5 0 0 1 6.9 5.4 5.5 5.5 0 0 1-6.9 5.3M115.2 227.6h3.7l2.6 4.5-2.6 4.5h-3.7M115.2 227.7a4.5 4.5 0 0 1 5.6 4.4 4.5 4.5 0 0 1-5.6 4.3M115.5 229.2a3 3 0 0 1 3.8 2.9 3 3 0 0 1-3.8 2.9M115.6 229.7a2.5 2.5 0 0 1 3.2 2.4 2.5 2.5 0 0 1-3.2 2.4M123.1 235.3l-.9 3.7-1.3 3.2-2 3.1-2.4 2.7M345.3 227v20M410 222.7h7.5M51.3 251.8a1.17 1.17 0 0 1 .9-1 1.17 1.17 0 0 1 1.3 .5l4.6 2.6 4.9 2.4 9.8 3.8"/>
<path d="M97.7 246.1a4.8 4.8 0 0 0 3.9 1.7M114.9 240.7h-.1a1.57 1.57 0 0 0-2.3 .9l-1.9 2-2.1 1.4-2.3 1-2.4 .6a1.42 1.42 0 0 0-1.7 1.4v.1M121.9 248.5l-.1 .1M151.3 251.8a1.16 1.16 0 0 0-.9-1 1.16 1.16 0 0 0-1.2 .5l-4.4 2.4-5.1 2.6-9.8 3.8M229.9 247h180M229.9 257h78.7M229.9 252h78.6M245.3 247v40M308.5 247v20M325.1 247v20M173.6 278.9v8.1M229.9 267h180"/>
<path d="M229.9 261.9h78.7M340.5 267v20M340.5 278.9h69.4M384.4 278.9v8.1M52.5 287v7.5M105 287v7.5M110 289.5h200M110 287v5M120 287v2.5M130 287v2.5M140 287v2.5M150 287v2.5"/>
<path d="M160 287v5M170 287v2.5M180 287v2.5M190 287v2.5M200 287v2.5M210 287v10M220 287v2.5M230 287v2.5M232.6 282.8l3.1-1.1v3.9l-3.1-1zM240 287v2.5M250 287v2.5M260 287v5"/>
<path d="M270 287v2.5M280 287v2.5M290 287v2.5M300 287v2.5M310 287v5M315 287v7.5M340.5 282.9h43.9M367.5 287v7.5"/>
<circle cx="87.8" cy="137.2" r="1"/>
<circle cx="259.1" cy="161.4" r="1"/>
<circle cx="252.6" cy="204.9" r="2"/>
<circle cx="101.3" cy="232.1" r="37.5"/>
<circle cx="101.3" cy="232.1" r="40"/>
<circle cx="101.3" cy="232.1" r="35"/>
<circle cx="101.3" cy="232.1" r="29.6"/>
<circle cx="101.3" cy="232.1" r="5"/>
<circle cx="240" cy="283.6" r="2.11"/>
<circle cx="240" cy="283.7" r=".96"/>
</g>
<path d="M20 9.7h390v277.3h-390zM409.9 227h-180v60" fill="none" stroke="#000" stroke-width=".7" stroke-linecap="butt"/>
<path d="M101.3 185.3v2.5M28.5 232.1h2.5M40.2 232.1h-2.5v2.5M98.8 232.1h2.5M101.3 229.6v5M37.7 274v2.5M101.3 271.9v2.5h2.5M162.9 274.4h2.5" fill="none" stroke="#000" stroke-width="1" stroke-linecap="butt"/>
<g font-size="5">
<text x="28.1" y="8.8" transform="rotate(-90 28.1 8.8)">H</text>
<text x="80.6" y="8.8" transform="rotate(-90 80.6 8.8)">G</text>
<text x="133.1" y="8.8" transform="rotate(-90 133.1 8.8)">F</text>
<text x="185.6" y="8.8" transform="rotate(-90 185.6 8.8)">E</text>
<text x="238.1" y="8.8" transform="rotate(-90 238.1 8.8)">D</text>
<text x="290.6" y="8.8" transform="rotate(-90 290.6 8.8)">C</text>
<text x="343.1" y="8.8" transform="rotate(-90 343.1 8.8)">B</text>
<text x="395.6" y="8.8" transform="rotate(-90 395.6 8.8)">A</text>
<text x="108.1" y="16.1">7</text>
<text x="114.7" y="16.2">8</text>
<text x="121.4" y="16.2">9</text>
<text x="143.1" y="32.7">4</text>
<text x="149.7" y="32.8">5</text>
<text x="156.3" y="33">6</text>
<text x="17.8" y="38.6" transform="rotate(-90 17.8 38.6)">4</text>
<text x="31.3" y="38.5">Corte A-A</text>
<text x="413.5" y="39">4</text>
<text x="34.3" y="48.7">C</text>
<text x="17.8" y="112.8" transform="rotate(-90 17.8 112.8)">3</text>
<text x="413.5" y="113.2">3</text>
<text x="27.8" y="119.9">11</text>
<text x="321.9" y="130">2</text>
<text x="389.1" y="136.1">10</text>
<text x="27.8" y="149.9">12</text>
<text x="347.7" y="145.3">D</text>
<text x="94.7" y="183.9">B</text>
<text x="17.8" y="187" transform="rotate(-90 17.8 187)">2</text>
<text x="413.5" y="187.4">2</text>
<text x="326.9" y="200">3</text>
<text x="33.1" y="212.1">1</text>
<text x="334.7" y="218.4">Corte B-B</text>
<text x="250" y="239.3">Conjunto Valvula Globo</text>
<text x="32.4" y="242">A</text>
<text x="17.8" y="261.2" transform="rotate(-90 17.8 261.2)">1</text>
<text x="412.2" y="261.6">1</text>
<text x="31" y="272.6">B</text>
<text x="232.4" y="278">1:2</text>
<text x="260" y="281.9">DG2324-TIV01</text>
<text x="166.7" y="284.3">A</text>
<text x="24.7" y="292.4">H</text>
<text x="77.2" y="292.4">G</text>
<text x="339.7" y="292.4">B</text>
<text x="392.2" y="292.4">A</text>
</g>
<text font-size="4.3" x="327.4" y="253.1">E. T. S. I. AERONÁUTICA Y DEL ESPACIO</text>
<g font-size="3.6">
<text x="230.1" y="13.7">Marca</text>
<text x="242.9" y="13.7">Denominación</text>
<text x="281.8" y="13.7">N.º de Plano</text>
<text x="318.5" y="13.7">N.º de</text>
<text x="318.5" y="18">Piezas</text>
<text x="333.5" y="13.7">Material</text>
<text x="352.8" y="13.7">Dimensiones</text>
<text x="380.9" y="13.7">Observaciones</text>
<text x="230.1" y="23.3">1</text>
<text x="242.9" y="23.3">Cuerpo de válvula</text>
<text x="281.8" y="23.3">DG2324-TIV01-001</text>
<text x="318.5" y="23.3">1</text>
<text x="333.5" y="23.3">1.4301</text>
<text x="352.8" y="23.3">230xØ150x184</text>
<text x="230.1" y="28.6">2</text>
<text x="242.9" y="28.6">Tapa</text>
<text x="281.8" y="28.6">DG2324-TIV01-002</text>
<text x="318.5" y="28.6">1</text>
<text x="333.5" y="28.6">1.4301</text>
<text x="352.8" y="28.6">Ø162x40.5</text>
<text x="230.1" y="34">3</text>
<text x="242.9" y="34">Cabezal</text>
<text x="281.8" y="34">DG2324-TIV01-003</text>
<text x="318.5" y="34">1</text>
<text x="333.5" y="34">1.4301</text>
<text x="352.8" y="34">63x29.35x18</text>
<text x="230.1" y="39.3">4</text>
<text x="242.9" y="39.3">Eje roscado</text>
<text x="318.5" y="39.3">2</text>
<text x="333.5" y="39.3">1.4301</text>
<text x="352.8" y="39.3">Ø19X38</text>
<text x="230.1" y="44.6">5</text>
<text x="242.9" y="44.6">Tuerca</text>
<text x="318.5" y="44.6">2</text>
<text x="333.5" y="44.6">1.4301</text>
<text x="352.8" y="44.6">M12</text>
<text x="380.9" y="44.6">ISO 4032</text>
<text x="230.1" y="49.9">6</text>
<text x="242.9" y="49.9">Arandela</text>
<text x="318.5" y="49.9">2</text>
<text x="333.5" y="49.9">1.4301</text>
<text x="352.8" y="49.9">M12</text>
<text x="380.9" y="49.9">ISO 7089</text>
<text x="230.1" y="55.2">7</text>
<text x="242.9" y="55.2">Eje roscado</text>
<text x="318.5" y="55.2">1</text>
<text x="333.5" y="55.2">1.4301</text>
<text x="352.8" y="55.2">Ø10x208.9</text>
<text x="230.1" y="60.6">8</text>
<text x="230.1" y="65.9">9</text>
<text x="242.9" y="60.6">Tuerca</text>
<text x="242.9" y="65.9">Arandela</text>
<text x="318.5" y="60.6">1</text>
<text x="318.5" y="65.9">1</text>
<text x="333.5" y="60.6">1.4301</text>
<text x="333.5" y="65.9">1.4301</text>
<text x="352.8" y="60.6">M10</text>
<text x="352.8" y="65.9">M10</text>
<text x="380.9" y="60.6">DIN 917</text>
<text x="380.9" y="65.9">ISO 7089</text>
<text x="230.1" y="71.2">10</text>
<text x="242.9" y="71.2">Volante</text>
<text x="281.8" y="71.2">DG2324-TIV01-010</text>
<text x="318.5" y="71.2">1</text>
<text x="333.5" y="71.2">1.4301</text>
<text x="230.1" y="76.5">11</text>
<text x="242.9" y="76.5">Valvula</text>
<text x="281.8" y="76.5">DG2324-TIV01-011</text>
<text x="318.5" y="76.5">1</text>
<text x="333.5" y="76.5">1.4301</text>
<text x="352.8" y="76.5">Ø70x37</text>
<text x="230.1" y="81.8">12</text>
<text x="242.9" y="81.8">Junta torica</text>
<text x="281.8" y="81.8">DG2324-TIV01-012</text>
<text x="318.5" y="81.8">1</text>
<text x="333.5" y="81.8">NBR70</text>
<text x="352.8" y="81.8">50x4</text>
<text x="380.9" y="81.8">LR50x4 NBR70</text>
<text x="230.1" y="87.2">13</text>
<text x="242.9" y="87.2">Perno</text>
<text x="318.5" y="87.2">6</text>
<text x="333.5" y="87.2">1.4301</text>
<text x="352.8" y="87.2">M10x40</text>
<text x="380.9" y="87.2">ISO 4014</text>
<text x="230.1" y="92.5">14</text>
<text x="242.9" y="92.5">Arandela</text>
<text x="318.5" y="92.5">12</text>
<text x="333.5" y="92.5">1.4301</text>
<text x="352.8" y="92.5">M10</text>
<text x="380.9" y="92.5">ISO 7089</text>
<text x="230.1" y="97.8">15</text>
<text x="242.9" y="97.8">Tuerca</text>
<text x="318.5" y="97.8">6</text>
<text x="333.5" y="97.8">1.4301</text>
<text x="352.8" y="97.8">M10</text>
<text x="380.9" y="97.8">ISO 4032</text>
<text x="230.1" y="103.1">16</text>
<text x="242.9" y="103.1">Tornillo</text>
<text x="318.5" y="103.1">2</text>
<text x="333.5" y="103.1">1.4301</text>
<text x="352.8" y="103.1">M6x12</text>
<text x="380.9" y="103.1">ISO 4014</text>
<text x="230.1" y="108.4">17</text>
<text x="242.9" y="108.4">Arandela</text>
<text x="318.5" y="108.4">2</text>
<text x="333.5" y="108.4">1.4301</text>
<text x="352.8" y="108.4">M6</text>
<text x="380.9" y="108.4">ISO 7089</text>
<text x="331.7" y="257.5">Universidad Politécnica de Madrid</text>
</g>
<g font-size="2.9">
<text x="231.5" y="231.8">Denominación</text>
<text x="348" y="231.3">Tolerancia general:</text>
<text x="348" y="236.3">Calidad superficial:</text>
<text x="230.5" y="250.3">1</text>
<text x="234.3" y="250.3">Apell.</text>
<text x="312.5" y="250.3">Firma</text>
<text x="230.5" y="255.3">2 Apell.</text>
<text x="232.5" y="260.3">Nombre</text>
<text x="233.5" y="265.3">Fecha</text>
<text x="330.2" y="264.8">U. D. de Expresión Gráfica en la Ingeniería</text>
<text x="232.5" y="270.8">Escala</text>
<text x="246" y="270.8">Plano Nº</text>
<text x="341" y="281.8">Sustituye a</text>
<text x="341" y="285.8">Sustituido por</text>
<text x="386.5" y="284.3">HOJA 1 de 3</text>
</g>
<g font-size="1.7">
<text x="232.2" y="248.8">er</text>
<text x="232.2" y="253.8">o</text>
</g>
</svg>
